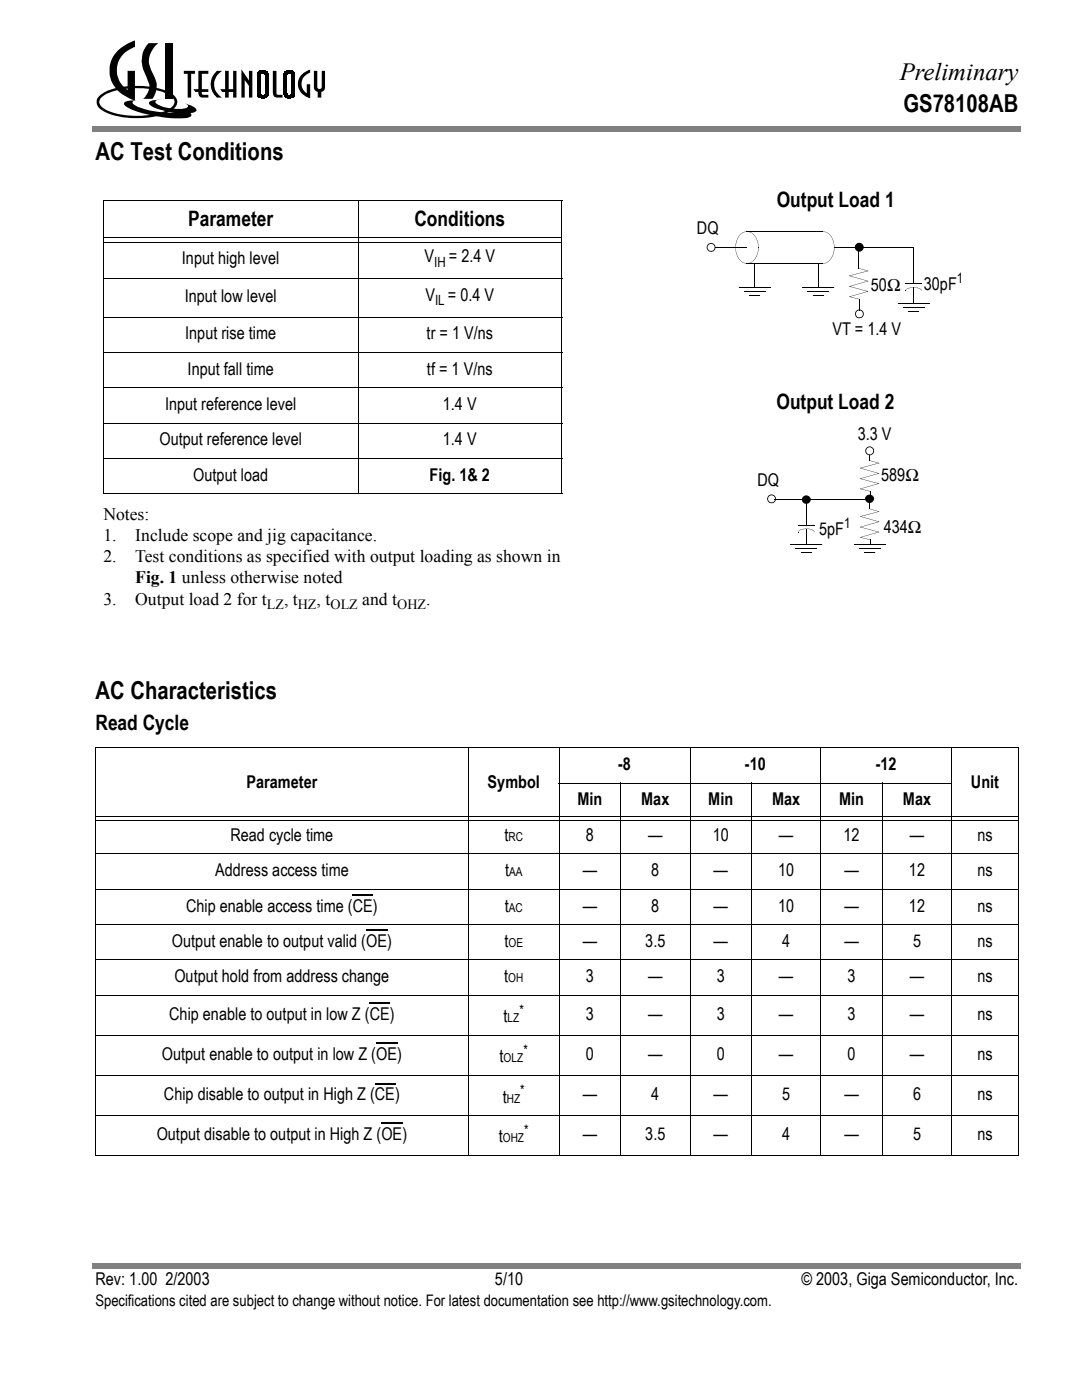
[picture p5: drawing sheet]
<svg xmlns="http://www.w3.org/2000/svg" width="216mm" height="279mm" viewBox="0 0 216 279" stroke-linecap="round" stroke-linejoin="round" font-family="sans-serif">
<g fill="#808080">
<path d="M18.5 25.2h185.2v1.1h-185.2z"/>
<path d="M18.5 252.1h185.2v1h-185.2z"/>
</g>
<path d="M19 7.9h46.1v15.9h-46.1z" fill="#fff"/>
<g fill="#000">
<path d="M29.7 8.6h1.9a4.3 4.3 0 0 0-1.1 6.1 4.2 4.2 0 0 1-.1 5h-1.8a3.2 3.2 0 0 0 .7-4.3 6.2 6.2 0 0 1-.7-5.1z" fill-rule="evenodd"/>
<path d="M23.6 10l2-1.4 1.3-.5v1.3a4.8 4.8 0 0 0-3.5 3.8 4.8 4.8 0 0 0 2.1 4.8v-3.9h1.4v5.9a6.5 6.5 0 0 1-5-5.4 5.5 5.5 0 0 1 1.7-4.6z" fill-rule="evenodd"/>
<path d="M24.8 20.5l.6-.3a23.8 23.8 0 0 1 12.4 2.2 .57 .57 0 0 1 .4 .7 .57 .57 0 0 1-.7 .4 23.7 23.7 0 0 1-12.1-2.1l-.6-.5z" fill-rule="evenodd"/>
</g>
<path d="M33 8.6h1.5v11.1h-1.5z" fill="#000"/>
<path d="M26.4 20.4l.4-.3a14 14 0 0 1 8.7 1.4 .43 .43 0 0 1 .1 .5 .43 .43 0 0 1-.4 .3 14.6 14.6 0 0 1-8.4-1.3l-.3-.3z" fill-rule="evenodd" fill="#fff"/>
<path d="M29.8 20.4l.1-.1a7.2 7.2 0 0 1 4.1-.3 10.5 10.5 0 0 1 5.1 1.7l.1 .4a2.86 2.86 0 0 1-2.5 .5 13.5 13.5 0 0 1-6.8-1.6l-.2-.4z" fill-rule="evenodd" fill="#000"/>
<path d="M31.1 20.2a7 7 0 0 1 5.3 .2l1 .6 .1 .2-.1 .2a8.3 8.3 0 0 1-5.3-.3l-1-.5-.1-.2z" fill-rule="evenodd" fill="#fff"/>
<g fill="#000">
<path d="M19.8 19.2l1.2-.8 1.6-.7 .7-.2 .2 .5a4.9 4.9 0 0 0-3.6 2l-.1 .4 .2 .5 .7 .8-.3 .3a1.74 1.74 0 0 1-.6-2.8zM23.3 17.5a17.6 17.6 0 0 1 10.5 .9l.4 .3-.3 .3a15 15 0 0 0-9.7-1.2l-.7 .2zM51.3 14.7h.8zM51.3 14.7l.8 .1zM51.3 14.8h.7zM51.3 14.8l.7 .1zM51.3 14.9h.7zM51.3 14.9l.7 .1zM51.3 15h.7zM51.3 15l.6 .1zM51.3 15.1h.6zM51.3 15.1l.6 .1z"/>
<path d="M51.3 15.2h.6zM51.3 15.2l.6 .1zM51.3 15.3h.6zM51.3 15.3l.6 .1zM51.3 15.4h.6zM51.3 15.4l.6 .1zM51.3 15.5h.6zM51.3 15.5l.6 .1zM51.3 15.6h.6zM51.3 15.6l.6 .1zM51.3 15.7h.6zM51.3 15.7l.6 .1z"/>
<path d="M51.3 15.8h.6zM51.3 15.8l.6 .1zM51.3 15.9h.6zM51.3 15.9l.6 .1zM51.3 16h.6zM51.3 16l.6 .1zM51.3 16.1h.6zM51.3 16.1l.6 .1zM51.3 16.2h.6zM51.3 16.2l.6 .1zM51.3 16.3h.6zM51.3 16.3l.6 .1z"/>
<path d="M51.3 16.4h.6zM51.3 16.4l.6 .1zM51.3 16.5h.6zM51.3 16.5l.6 .1zM51.3 16.6h.6zM51.3 16.6l.6 .1zM51.3 16.7h.6zM51.3 16.7l.6 .1zM51.3 16.8h.6zM51.3 16.8l.6 .1zM51.3 16.9h.6zM51.3 16.9l.6 .1z"/>
<path d="M51.3 17h.6zM51.3 17l.6 .1zM51.3 17.1h.6zM51.3 17.1l.6 .1zM51.3 17.2h.6zM51.3 17.2l.6 .1zM51.3 17.3h.6zM51.3 17.3l.6 .1zM51.3 17.4h.6zM51.3 17.4l.6 .1zM51.3 17.5h.6zM51.3 17.5l.6 .1z"/>
<path d="M51.3 17.6h.6zM51.3 17.6l.6 .1zM51.3 17.7h.6zM51.3 17.7l.6 .1zM51.3 17.8h.6zM51.3 17.8l.6 .1zM51.3 17.9h.6zM51.3 17.9l.6 .1zM51.3 18h.6zM51.3 18l.6 .1zM51.3 18.1h.6zM51.3 18.1l.6 .1z"/>
<path d="M51.3 18.2h.6zM51.3 18.2l.6 .1zM51.3 18.3h.6zM51.3 18.3l.6 .1zM51.3 18.4h.6zM51.3 18.4l.6 .1zM51.3 18.5h.6zM51.3 18.5l.6 .1zM51.3 18.6h.7zM51.3 18.6l.7 .1zM51.3 18.7h.7zM51.3 18.7l.7 .1z"/>
<path d="M51.3 18.8h.7zM51.3 18.8l.8 .1zM51.3 18.9h.8zM51.3 18.9l.8 .1zM51.3 14.6h.9zM51.3 14.6l.9 .1zM51.3 19h.9zM51.3 14.6h1zM51.4 14.4l2 .1zM51.4 19.2h2zM51.4 14.4h2zM51.5 14.4h1.9z"/>
<path d="M51.5 19.2l1.9 .1zM51.5 19.3h1.9zM51.5 14.4h1.8zM51.5 19.3h1.8zM51.5 14.3l1.8 .1zM51.5 14.3h1.8zM51.6 14.3h1.7zM51.6 19.3l1.7 .1zM51.6 19.4h1.7zM51.6 14.3h1.6zM51.6 19.4h1.6zM51.6 14.2l1.6 .1z"/>
<path d="M51.7 14.2h1.5zM51.7 19.4h1.5zM51.7 14.2h1.4zM51.7 19.4l1.4 .1zM51.8 19.5h1.3zM51.8 14.1l1.3 .1zM51.8 14.1h1.2zM51.8 19.5h1.2zM51.9 14.1h1.1zM51.9 14.1h1zM51.9 19.5h1zM51.9 19.5l1 .1z"/>
<path d="M52 14l.9 .1zM52.1 14h.7zM52.1 19.6h.6zM52.2 14h.5zM52.2 19.6h.5zM52.3 19.6h.2zM52.4 14.6h1.1zM52.6 14.6h.9zM52.7 14.6l.8 .1zM52.7 19h.8zM52.7 14.7h.8zM52.7 18.9h.9z"/>
<path d="M52.7 18.9l.8 .1zM52.8 14.7h.8zM52.8 14.7l.8 .1zM52.8 18.8l.8 .1zM52.8 18.9h.8zM52.8 14.8h.8zM52.8 18.8h.8zM52.9 14.8l.7 .1zM52.9 14.9h.7zM52.9 18.7h.7zM52.9 18.7l.7 .1zM52.9 14.9l.7 .1z"/>
<path d="M52.9 15h.7zM52.9 18.6h.7zM52.9 18.6l.7 .1zM52.9 15l.7 .1zM52.9 15.1h.7zM52.9 15.1l.7 .1zM52.9 15.2h.7zM52.9 15.2l.7 .1zM52.9 15.3h.7zM52.9 15.3l.7 .1zM52.9 15.4h.7zM52.9 15.4l.7 .1z"/>
<path d="M52.9 15.5h.7zM52.9 15.5l.7 .1zM52.9 15.6h.7zM52.9 15.6l.7 .1zM52.9 15.7h.7zM52.9 15.7l.7 .1zM52.9 15.8h.7zM52.9 15.8l.7 .1zM52.9 15.9h.7zM52.9 15.9l.7 .1zM52.9 16h.7zM52.9 16l.7 .1z"/>
<path d="M52.9 16.1h.7zM52.9 16.1l.7 .1zM52.9 16.2h.7zM52.9 16.2l.7 .1zM52.9 16.3h.7zM52.9 16.3l.7 .1zM52.9 16.4h.7zM52.9 16.4l.7 .1zM52.9 16.5h.7zM52.9 16.5l.7 .1zM52.9 16.6h.7zM52.9 16.6l.7 .1z"/>
<path d="M52.9 16.7h.7zM52.9 16.7l.7 .1zM52.9 16.8h.7zM52.9 16.8l.7 .1zM52.9 16.9h.7zM52.9 16.9l.7 .1zM52.9 17h.7zM52.9 17l.7 .1zM52.9 17.1h.7zM52.9 17.1l.7 .1zM52.9 17.2h.7zM52.9 17.2l.7 .1z"/>
<path d="M52.9 17.3h.7zM52.9 17.3l.7 .1zM52.9 17.4h.7zM52.9 17.4l.7 .1zM52.9 17.5h.7zM52.9 17.5l.7 .1zM52.9 17.6h.7zM52.9 17.6l.7 .1zM52.9 17.7h.7zM52.9 17.7l.7 .1zM52.9 17.8h.7zM52.9 17.8l.7 .1z"/>
<path d="M52.9 17.9h.7zM52.9 17.9l.7 .1zM52.9 18h.7zM52.9 18l.7 .1zM52.9 18.1h.7zM52.9 18.1l.7 .1zM52.9 18.2h.7zM52.9 18.2l.7 .1zM52.9 18.3h.7zM52.9 18.3l.7 .1zM52.9 18.4h.7zM52.9 18.4l.7 .1z"/>
<path d="M52.9 18.5h.7zM52.9 18.5l.7 .1zM56.6 14.9h.7zM56.6 14.9l.7 .1zM56.6 15h.7zM56.6 15l.7 .1zM56.6 15.1h.7zM56.6 15.1l.7 .1zM56.6 15.2h.7zM56.6 15.2l.7 .1zM56.6 15.3h.7zM56.6 15.3l.7 .1z"/>
<path d="M56.6 15.4h.7zM56.6 15.4l.7 .1zM56.6 15.5h.7zM56.6 15.5l.7 .1zM56.6 15.6h.7zM56.6 15.6l.7 .1zM56.6 15.7h.7zM56.6 15.7l.7 .1zM56.6 15.8h.7zM56.6 15.8l.7 .1zM56.6 15.9h.7zM56.6 15.9l.7 .1z"/>
<path d="M56.6 16h.7zM56.6 16l.7 .1zM56.6 16.1h.7zM56.6 16.1l.7 .1zM56.6 16.2h.7zM56.6 16.2l.7 .1zM56.6 16.3h.7zM56.6 16.3l.7 .1zM56.6 16.4h.7zM56.6 16.4l.7 .1zM56.6 16.5h.7zM56.6 16.5l.7 .1z"/>
<path d="M56.6 16.6h.7zM56.6 16.6l.7 .1zM56.6 16.7h.7zM56.6 16.7l.7 .1zM56.6 16.8h.7zM56.6 16.8l.7 .1zM56.6 16.9h.7zM56.6 16.9l.7 .1zM56.6 17h.7zM56.6 17l.7 .1zM56.6 17.1h.7zM56.6 17.1l.7 .1z"/>
<path d="M56.6 17.2h.7zM56.6 17.2l.7 .1zM56.6 17.3h.7zM56.6 17.3l.7 .1zM56.6 17.4h.7zM56.6 17.4l.7 .1zM56.6 17.5h.7zM56.6 17.5l.7 .1zM56.6 17.6h.7zM56.6 17.6l.7 .1zM56.6 17.7h.7zM56.6 17.7l.7 .1z"/>
<path d="M56.6 17.8h.7zM56.6 17.8l.7 .1zM56.6 17.9h.7zM56.6 17.9l.7 .1zM56.6 18h.7zM56.6 18l.7 .1zM56.6 18.1h.7zM56.6 18.1l.7 .1zM56.6 18.2h.7zM56.6 18.2l.7 .1zM56.6 18.3h.7zM56.6 18.3l.7 .1z"/>
<path d="M56.6 18.4h.7zM56.6 18.4l.7 .1zM56.6 18.5h.7zM56.6 18.5l.7 .1zM56.6 18.6h.7zM56.6 18.6l.7 .1zM56.6 18.7h.7zM56.6 14.8h.8zM56.6 14.8h.7zM56.6 14.8l.7 .1zM56.6 18.7l.7 .1zM56.6 18.8h.8z"/>
<path d="M56.6 14.7h.8zM56.6 14.7l.8 .1zM56.6 18.8l.8 .1zM56.6 18.9h.8zM56.6 18.9h.9zM56.6 18.9l.9 .1zM56.6 14.6h1zM56.6 14.6l.9 .1zM56.6 14.7h.9zM56.6 19h.9zM56.6 19h1zM56.7 14.6h1z"/>
<path d="M56.7 14.4l2 .1zM56.7 19.2h2zM56.8 14.4h1.9zM56.8 19.2l1.9 .1zM56.8 19.3h1.9zM56.8 14.3h1.8zM56.8 14.3l1.9 .1zM56.9 14.3h1.7zM56.9 19.3l1.7 .1zM56.9 19.4h1.7zM56.9 14.3h1.6zM56.9 14.2l1.6 .1z"/>
<path d="M56.9 19.4h1.6zM57 14.2h1.5zM57 19.4h1.5zM57 19.4l1.5 .1zM57 14.2h1.4zM57 19.5h1.4zM57.1 14.1l1.3 .1zM57.1 19.5h1.3zM57.1 14.1h1.3zM57.2 14.1h1.1zM57.2 19.5h1.1zM57.3 19.5h.9z"/>
<path d="M57.3 14.1h.9zM57.3 19.5l.9 .1zM57.3 14l.8 .1zM57.4 14h.7zM57.4 19.6h.7zM57.5 14h.5zM57.5 19.6h.5zM57.7 19.6h.1zM57.7 14.6h1.1zM58 14.6h.8zM58 19h.8zM58 14.6l.8 .1z"/>
<path d="M58 14.7h.8zM58 18.9l.8 .1zM58.1 14.7h.7zM58.1 18.9h.8zM58.1 14.7h.8zM58.1 14.7l.8 .1zM58.1 18.8l.8 .1zM58.1 14.8h.8zM58.1 18.8h.8zM58.2 14.8h.7zM58.2 18.8h.7zM58.2 14.8l.7 .1z"/>
<path d="M58.2 14.9h.7zM58.2 14.9l.7 .1zM58.2 15h.7zM58.2 15l.7 .1zM58.2 15.1h.7zM58.2 15.1l.7 .1zM58.2 15.2h.7zM58.2 15.2l.7 .1zM58.2 15.3h.7zM58.2 15.3l.7 .1zM58.2 15.4h.7zM58.2 15.4l.7 .1z"/>
<path d="M58.2 15.5h.7zM58.2 15.5l.7 .1zM58.2 15.6h.7zM58.2 15.6l.7 .1zM58.2 15.7h.7zM58.2 15.7l.7 .1zM58.2 15.8h.7zM58.2 15.8l.7 .1zM58.2 15.9h.7zM58.2 15.9l.7 .1zM58.2 16h.7zM58.2 16l.7 .1z"/>
<path d="M58.2 16.1h.7zM58.2 16.1l.7 .1zM58.2 16.2h.7zM58.2 16.2l.7 .1zM58.2 16.3h.7zM58.2 16.3l.7 .1zM58.2 16.4h.7zM58.2 16.4l.7 .1zM58.2 16.5h.7zM58.2 16.5l.7 .1zM58.2 16.6h.7zM58.2 16.6l.7 .1z"/>
<path d="M58.2 16.7h.7zM58.2 16.7l.7 .1zM58.2 16.8h.7zM58.2 16.8l.7 .1zM58.2 16.9h.7zM58.2 16.9l.7 .1zM58.2 17h.7zM58.2 17l.7 .1zM58.2 17.1h.7zM58.2 17.1l.7 .1zM58.2 17.2h.7zM58.2 17.2l.7 .1z"/>
<path d="M58.2 17.3h.7zM58.2 17.3l.7 .1zM58.2 17.4h.7zM58.2 17.4l.7 .1zM58.2 17.5h.7zM58.2 17.5l.7 .1zM58.2 17.6h.7zM58.2 17.6l.7 .1zM58.2 17.7h.7zM58.2 17.7l.7 .1zM58.2 17.8h.7zM58.2 17.8l.7 .1z"/>
<path d="M58.2 17.9h.7zM58.2 17.9l.7 .1zM58.2 18h.7zM58.2 18l.7 .1zM58.2 18.1h.7zM58.2 18.1l.7 .1zM58.2 18.2h.7zM58.2 18.2l.7 .1zM58.2 18.3h.7zM58.2 18.3l.7 .1zM58.2 18.4h.7zM58.2 18.4l.7 .1z"/>
<path d="M58.2 18.5h.7zM58.2 18.5l.7 .1zM58.2 18.6h.7zM58.2 18.6l.7 .1zM58.2 18.7h.7zM58.2 18.7l.7 .1zM20.7 21.7a15.4 15.4 0 0 0 10.4 1l.2 .5a17 17 0 0 1-10.5-.9l-.4-.3zM33.9 19l.3-.3a1.73 1.73 0 0 1 1.2 1.5 1.73 1.73 0 0 1-.9 1.6l-1.3 .8-1.9 .6-.2-.5a5.3 5.3 0 0 0 3.6-1.9l.1-.8z"/>
</g>
<g fill="#000">
<path d="M36.7 14.1h2.2v.6h-.8v4.8h-.7v-4.8h-.7z" fill-rule="evenodd"/>
<path d="M39.6 14.1h2v.6h-1.3v3.1h1.3v.6h-1.3v.4l.3 .1h1v.6h-1.3a.85 .85 0 0 1-.7-1.1h-.6l-.4-.6h1z" fill-rule="evenodd"/>
<path d="M43.3 14.1h1a3 3 0 0 0 0 5.4h-1a3.5 3.5 0 0 1 0-5.4z" fill-rule="evenodd"/>
<path d="M44.9 14.1h.7v3.7h.9v-3.7h.7v5.4h-.7v-1.1h-.9v1.1h-.7v-1.1h-.6l-.4-.6h1z" fill-rule="evenodd"/>
<path d="M48.2 13.8l1.5 2.3v-2h.7v5.4h-.7v-2.4l-.9-1.1v3.5h-.6z" fill-rule="evenodd"/>
<path d="M54.4 14.1h.8v4.7l1.2 .1v.6l-1.3-.1-.4-.1-.2-.3z" fill-rule="evenodd"/>
<path d="M60 15l.6-.5 1.1-.6h.2v.6a2.29 2.29 0 0 0-1.7 1.8 2.29 2.29 0 0 0 1 2.3v-1.8h.7v2.8a2.93 2.93 0 0 1-1.9-4.6z" fill-rule="evenodd"/>
<path d="M62.6 14.1h.7v3.3a.45 .45 0 0 0 .5 .4 .45 .45 0 0 0 .4-.4v-3.3h.7v3.4l-.3 .6-.5 .2v1.2h-.7v-1.2l-.6-.3-.2-.5z" fill-rule="evenodd"/>
</g>
<g fill="none" stroke="#000" stroke-width=".2">
<path d="M51.3 14.6h2.2M51.3 19h2.2M51.3 19.1h2.2M51.4 14.5h2M51.4 19.1h2M53.5 19h-2.2M56.6 19h2.2M56.7 14.6h2.1M56.7 19h2.1M56.7 19.1h2.1M56.7 14.5h2.1M56.7 19.2h2.1"/>
<path d="M19 149.2h184.3M19 149.3v81.2M93.5 149.1v81.6M111.5 156.3h78.5M111.6 149.1v81.6M123.9 156.2v74.5M137.7 149.1v81.6M150 156.2v74.5M163.8 149.1v81.6M176.1 156.2v74.5M189.9 149.1v81.6M203.2 149.3v81.2"/>
<path d="M19 170.4h184.3M19 177.4h184.3M19.1 162.9h184M19.1 163.8h184M19 184.5h184.3M19 191.6h184.3M19 198.6h184.3M19 206.6h184.3M19 214.6h184.3M19 222.6h184.3M19 230.6h184.3"/>
</g>
<path d="M70.4 178.6h4M73 185.7h4.2M73.8 200.2h4M74.8 216.2h4M75.1 208.2h4.1M76.1 224.2h4.2" fill="none" stroke="#000" stroke-width=".25"/>
<path d="M130.2 35.1h72.4v79.4h-72.4z" fill="#fff"/>
<g fill="#000">
<path d="M147.7 46.7l.4-.3-.7 .8-.2 .4-.5 1.8a3.7 3.7 0 0 1 1-2.7zM146.7 49.4l.2 .6zM146.8 50l.1 .7zM148.1 46.4l.5-.2zM148.6 46.2h.4zM146.9 50.7l.9 1.3 .4 .3 .8 .2a2.09 2.09 0 0 1-2.1-1.8zM149.1 46.2a2.32 2.32 0 0 1 2 2 2.88 2.88 0 0 0-1.2-1.7zM149.1 52.5h.4zM149.5 52.5l.5-.1zM151.1 48.2l.2 .6zM151.3 48.7l.1 .7zM151.3 49.4a3.2 3.2 0 0 1-1.3 3l.9-1.2z"/>
<path d="M164.2 46.2a2.32 2.32 0 0 1 2.1 2 2.88 2.88 0 0 0-1.2-1.7zM164.2 52.5h.5zM164.7 52.5l.4-.1zM166.3 48.2l.1 .6zM166.4 48.7l.1 .7zM166.4 49.4a3.2 3.2 0 0 1-1.3 3l1-1.2z"/>
</g>
<path d="M147.4 57.4h6.4M148.5 58.2h4.2M149 46.2h15.2M149 52.6h15.2M149.5 58.9h2.1M150.6 52.6v4.7M160.1 57.4h6.4M161.2 58.2h4.2M162.2 58.9h2.1M163.3 52.6v4.7" fill="none" stroke="#000" stroke-width=".2"/>
<path d="M169.5 55l3.7-.9-1.8-.5v6.1l-1.9-.5 3.7-1.1-3.7-.9 3.7-1.1z" fill-rule="evenodd" fill="#fff"/>
<g fill="#000">
<path d="M141.4 48.6l.5-.1 .5 .1 .3 .4 .1 .4h-.2l-.3-.6-.4-.1-.4 .1-.3 .4v.3l.3 .5h.7l.3-.2 .1-.4h.2a.89 .89 0 0 1-1.4 .7 .93 .93 0 0 1 0-1.5zM142.6 49.4h.2zM169.5 55l3.9-.9zM171.4 52.5v1zM169.4 55l4 1.1-3.9 1 3.8 1-3.8 1.1 1.9 .5-1.9-.5 3.7-1.1-3.9-.9 3.9-1.1zM170.8 48.7a.87 .87 0 0 1 1-.2 .87 .87 0 0 1 .5 .8h-.2l-.1-.5-.6-.2-.5 .3-.2 .5 .2 .4 .7 .3 .4-.4 .1-.4h.2a.86 .86 0 0 1-1.2 .8 .89 .89 0 0 1-.5-1.1zM172.1 49.3h.2zM171.4 53.5l1.8 .5zM180.8 57.7a2.79 2.79 0 0 1 3 0l-1.5-.3-1.1 .2-.5 .4zM183.8 57.7l.1 .2zM183.8 57.9l.1 .1zM171.4 60.8h.2v1.3h-.2z"/>
<path d="M171.4 59.6l.1 1.1z"/>
</g>
<path d="M142.6 49.4h6.4M166.5 49.4h15.8v7.2M171.4 49.4v3.2M180.7 56.7h3.2M182.3 57.4v3.1M179.2 60.5h6.3M180.2 61.3h4.2M181.3 62.1h2.1" fill="none" stroke="#000" stroke-width=".2"/>
<circle cx="171.4" cy="49.3" r=".79" fill="#000"/>
<path d="M171.6 93.4l3.7-1-1.7-.5v6.1l-2-.4 3.7-1.1-3.7-1 3.7-1z" fill-rule="evenodd" fill="#fff"/>
<path d="M171.6 93.4l3.9-1zM173.5 90.8l.1 1.1zM171.6 93.4l3.9 1.1-3.9 1 3.9 1-3.8 1 1.9 .6-2-.6 3.8-1-3.9-1 3.9-1.1zM173.6 98l.1 1.1zM173.6 91.9l1.8 .5z" fill="#000"/>
<path d="M171.7 103.1l3.7-1-1.8-.5v6.1l-1.9-.5 3.7-1-3.7-1 3.7-1.1z" fill-rule="evenodd" fill="#fff"/>
<g fill="#000">
<path d="M170.9 62l.4-.2a.89 .89 0 0 1 1.1 .9h-.2l-.2-.6-.5-.2-.4 .2-.3 .4 .1 .6 .6 .3 .4-.2 .3-.5h.2a.89 .89 0 0 1-1.4 .7 .85 .85 0 0 1-.1-1.4zM172.2 62.7h.2zM153.3 98.9l.5-.2h.5l.3 .3 .2 .4v.1l-.1 .1-.2-.5-.3-.2-.6 .1-.4 .5 .3 .7 .5 .1 .3-.1 .4-.7 .1 .1v.3a.85 .85 0 0 1-.8 .5 .89 .89 0 0 1-.8-.5 .89 .89 0 0 1 .1-1zM154.7 99.5l.1 .1zM160.3 99.1l.6-.2a.89 .89 0 0 1 .9 .8h-.2l-.3-.6-.4-.1-.5 .3-.2 .4 .2 .5 .5 .2 .5-.2 .2-.5h.2a.89 .89 0 0 1-.6 .8 .89 .89 0 0 1-.9-.2l-.3-.6zM161.6 99.7h.2zM172.9 99a.88 .88 0 0 1 .9-.2 .88 .88 0 0 1 .6 .7h-.2l-.3-.5-.4-.1-.5 .2-.2 .4 .2 .5 .5 .2 .4-.1 .3-.6h.2a.83 .83 0 0 1-1.1 .9 .83 .83 0 0 1-.6-.6 .83 .83 0 0 1 .2-.8zM174.2 99.5h.2zM172.9 89.4l.5-.3a.84 .84 0 0 1 .9 .4l.1 .5h-.2l-.1-.4-.3-.3h-.6l-.3 .4v.6l.2 .3 .6 .1 .4-.3 .1-.4h.2a.88 .88 0 0 1-1.3 .7l-.3-.2-.1-.5zM174.2 90h.2zM159.4 105.9a2.91 2.91 0 0 1 2.9 0l-1.4-.3-1.1 .1-.5 .5zM162.3 105.9l.2 .1z"/>
<path d="M162.4 106l.1 .2zM171.7 103l3.8-.9zM173.5 99.2h.2v1.6h-.2zM173.5 100.5l.1 1.1zM171.6 103.1l3.9 1-3.8 1.1 3.8 1-3.8 1 1.9 .6-1.9-.6 3.7-1-3.9-1 3.9-1.1zM173.6 107.7l.1 1zM173.6 101.6l1.8 .5z"/>
</g>
<path d="M154.5 99.7h19.1M160.9 99.7v2.6M157.7 108.7h6.4M158.8 109.5h4.2M159.3 104.8h3.2M159.8 110.3h2.1M160.9 101.6v3.2M160.9 105.5v3.2M170.4 108.7h6.4M171.5 109.5h4.2M172.5 110.3h2.1" fill="none" stroke="#000" stroke-width=".2"/>
<g fill="#000">
<circle cx="160.9" cy="99.7" r=".77"/>
<circle cx="173.5" cy="99.5" r=".77"/>
</g>
<path d="M20.6 34.5h95.3v89.5h-95.3z" fill="#fff"/>
<g fill="none" stroke="#000" stroke-width=".2">
<path d="M20.6 40.1h91.6M20.6 55.6h91.6M20.6 40.2v58.3M20.7 47.4h91.3M20.7 48.3h91.3M71.4 40v58.6M112.1 40.2v58.3M20.6 63.3h91.6M20.6 70.3h91.6M20.6 77.4h91.6M20.6 84.4h91.6M20.6 91.5h91.6"/>
<path d="M20.6 98.6h91.6"/>
</g>
<g font-size="4.9">
<text x="179.5" y="16">Preliminary</text>
<text x="180.3" y="22.3">GS78108AB</text>
<text x="19" y="31.9">AC Test Conditions</text>
<text x="19" y="139.6">AC Characteristics</text>
</g>
<g font-size="4.2">
<text x="155" y="41.4">Output Load 1</text>
<text x="37.5" y="45">Parameter</text>
<text x="82.7" y="45">Conditions</text>
<text x="154.9" y="81.6">Output Load 2</text>
<text x="19" y="145.7">Read Cycle</text>
</g>
<g font-size="3.5">
<text x="139.1" y="46.7">DQ</text>
<text x="36.3" y="52.7">Input high level</text>
<text x="84.7" y="52.3">V</text>
<text x="89.6" y="52.3">= 2.4 V</text>
<text x="173.8" y="58">50Ω</text>
<text x="184.3" y="57.9">30pF</text>
<text x="36.9" y="60.4">Input low level</text>
<text x="84.9" y="60">V</text>
<text x="89.4" y="60">= 0.4 V</text>
<text x="37" y="67.7">Input rise time</text>
<text x="85.1" y="67.7">tr = 1 V/ns</text>
<text x="166.1" y="66.8">VT = 1.4 V</text>
<text x="37.4" y="74.8">Input fall time</text>
<text x="85.2" y="74.8">tf = 1 V/ns</text>
<text x="32.9" y="81.9">Input reference level</text>
<text x="88.4" y="81.9">1.4 V</text>
<text x="31.8" y="88.9">Output reference level</text>
<text x="88.4" y="88.9">1.4 V</text>
<text x="171.2" y="87.8">3.3 V</text>
<text x="38.6" y="96">Output load</text>
<text x="85.7" y="96">Fig. 1&amp; 2</text>
<text x="175.8" y="95.9">589Ω</text>
<text x="151.1" y="97.1">DQ</text>
<text x="20.6" y="103.7">Notes:</text>
<text x="20.6" y="108">1.</text>
<text x="27" y="108">Include scope and jig capacitance.</text>
<text x="163.4" y="106.9">5pF</text>
<text x="176.3" y="106.4">434Ω</text>
<text x="20.6" y="112.2">2.</text>
<text x="27" y="112.2">Test conditions as specified with output loading as shown in</text>
<text x="27" y="116.4">Fig. 1 unless otherwise noted</text>
<text x="20.6" y="120.7">3.</text>
<text x="27" y="120.7">Output load 2 for t</text>
<text x="56.7" y="120.7">, t</text>
<text x="63.2" y="120.7">, t</text>
<text x="72.3" y="120.7">and t</text>
<text x="85" y="120.7">.</text>
<text x="123.3" y="153.7">-8</text>
<text x="148.6" y="153.7">-10</text>
<text x="174.7" y="153.7">-12</text>
<text x="49.2" y="157.2">Parameter</text>
<text x="97.3" y="157.2">Symbol</text>
<text x="115.2" y="160.7">Min</text>
<text x="128" y="160.7">Max</text>
<text x="141.3" y="160.7">Min</text>
<text x="154.1" y="160.7">Max</text>
<text x="167.4" y="160.7">Min</text>
<text x="180.2" y="160.7">Max</text>
<text x="193.7" y="157.2">Unit</text>
<text x="46" y="167.8">Read cycle time</text>
<text x="100.6" y="167.8">t</text>
<text x="116.9" y="167.8">8</text>
<text x="129.3" y="167.8">—</text>
<text x="142.2" y="167.8">10</text>
<text x="155.4" y="167.8">—</text>
<text x="168.3" y="167.8">12</text>
<text x="181.5" y="167.8">—</text>
<text x="195" y="167.8">ns</text>
<text x="42.9" y="174.9">Address access time</text>
<text x="100.8" y="174.9">t</text>
<text x="116.3" y="174.9">—</text>
<text x="130" y="174.9">8</text>
<text x="142.4" y="174.9">—</text>
<text x="155.3" y="174.9">10</text>
<text x="168.5" y="174.9">—</text>
<text x="181.4" y="174.9">12</text>
<text x="195" y="174.9">ns</text>
<text x="37.1" y="181.9">Chip enable access time (CE)</text>
<text x="100.7" y="181.9">t</text>
<text x="116.3" y="181.9">—</text>
<text x="130" y="181.9">8</text>
<text x="142.4" y="181.9">—</text>
<text x="155.3" y="181.9">10</text>
<text x="168.5" y="181.9">—</text>
<text x="181.4" y="181.9">12</text>
<text x="195" y="181.9">ns</text>
<text x="34.3" y="189">Output enable to output valid (OE)</text>
<text x="100.6" y="189">t</text>
<text x="116.3" y="189">—</text>
<text x="128.8" y="189">3.5</text>
<text x="142.4" y="189">—</text>
<text x="156.1" y="189">4</text>
<text x="168.5" y="189">—</text>
<text x="182.2" y="189">5</text>
<text x="195" y="189">ns</text>
<text x="34.8" y="196">Output hold from address change</text>
<text x="100.6" y="196">t</text>
<text x="116.9" y="196">3</text>
<text x="129.3" y="196">—</text>
<text x="143" y="196">3</text>
<text x="155.4" y="196">—</text>
<text x="169.1" y="196">3</text>
<text x="181.5" y="196">—</text>
<text x="195" y="196">ns</text>
<text x="33.8" y="203.6">Chip enable to output in low Z (CE)</text>
<text x="116.9" y="203.6">3</text>
<text x="129.3" y="203.6">—</text>
<text x="143" y="203.6">3</text>
<text x="155.4" y="203.6">—</text>
<text x="169.1" y="203.6">3</text>
<text x="181.5" y="203.6">—</text>
<text x="195" y="203.6">ns</text>
<text x="100.5" y="204">t</text>
<text x="32.3" y="211.6">Output enable to output in low Z (OE)</text>
<text x="99.7" y="212">t</text>
<text x="116.9" y="211.6">0</text>
<text x="129.3" y="211.6">—</text>
<text x="143" y="211.6">0</text>
<text x="155.4" y="211.6">—</text>
<text x="169.1" y="211.6">0</text>
<text x="181.5" y="211.6">—</text>
<text x="195" y="211.6">ns</text>
<text x="32.7" y="219.5">Chip disable to output in High Z (CE)</text>
<text x="100.3" y="220">t</text>
<text x="116.3" y="219.5">—</text>
<text x="130" y="219.5">4</text>
<text x="142.4" y="219.5">—</text>
<text x="156.1" y="219.5">5</text>
<text x="168.5" y="219.5">—</text>
<text x="182.2" y="219.5">6</text>
<text x="195" y="219.5">ns</text>
<text x="31.3" y="227.5">Output disable to output in High Z (OE)</text>
<text x="116.3" y="227.5">—</text>
<text x="128.8" y="227.5">3.5</text>
<text x="142.4" y="227.5">—</text>
<text x="156.1" y="227.5">4</text>
<text x="168.5" y="227.5">—</text>
<text x="182.2" y="227.5">5</text>
<text x="195" y="227.5">ns</text>
<text x="99.5" y="228">t</text>
<text x="19" y="256.3">Rev: 1.00 2/2003</text>
<text x="98.8" y="256.3">5/10</text>
<text x="159.9" y="256.3">© 2003, Giga Semiconductor, Inc.</text>
</g>
<text font-size="3.2" x="19" y="260.7">Specifications cited are subject to change without notice. For latest documentation see http://www.gsitechnology.com.</text>
<g font-size="2.8">
<text x="86.6" y="53.2">IH</text>
<text x="190.9" y="56.5">1</text>
<text x="86.8" y="60.9">IL</text>
<text x="168.4" y="105.5">1</text>
<text x="53.2" y="121.5">LZ</text>
<text x="59.4" y="121.5">HZ</text>
<text x="65.9" y="121.5">OLZ</text>
<text x="79.2" y="121.5">OHZ</text>
<text x="103.7" y="202.6">*</text>
<text x="104.4" y="210.6">*</text>
<text x="103.8" y="218.6">*</text>
<text x="104.6" y="226.6">*</text>
</g>
<g font-size="2.5">
<text x="101.5" y="167.8">RC</text>
<text x="101.6" y="174.9">AA</text>
<text x="101.5" y="181.9">AC</text>
<text x="101.5" y="189">OE</text>
<text x="101.4" y="196">OH</text>
<text x="101.3" y="204">LZ</text>
<text x="100.5" y="212">OLZ</text>
<text x="101.1" y="220">HZ</text>
<text x="100.3" y="228">OHZ</text>
</g>
</svg>
